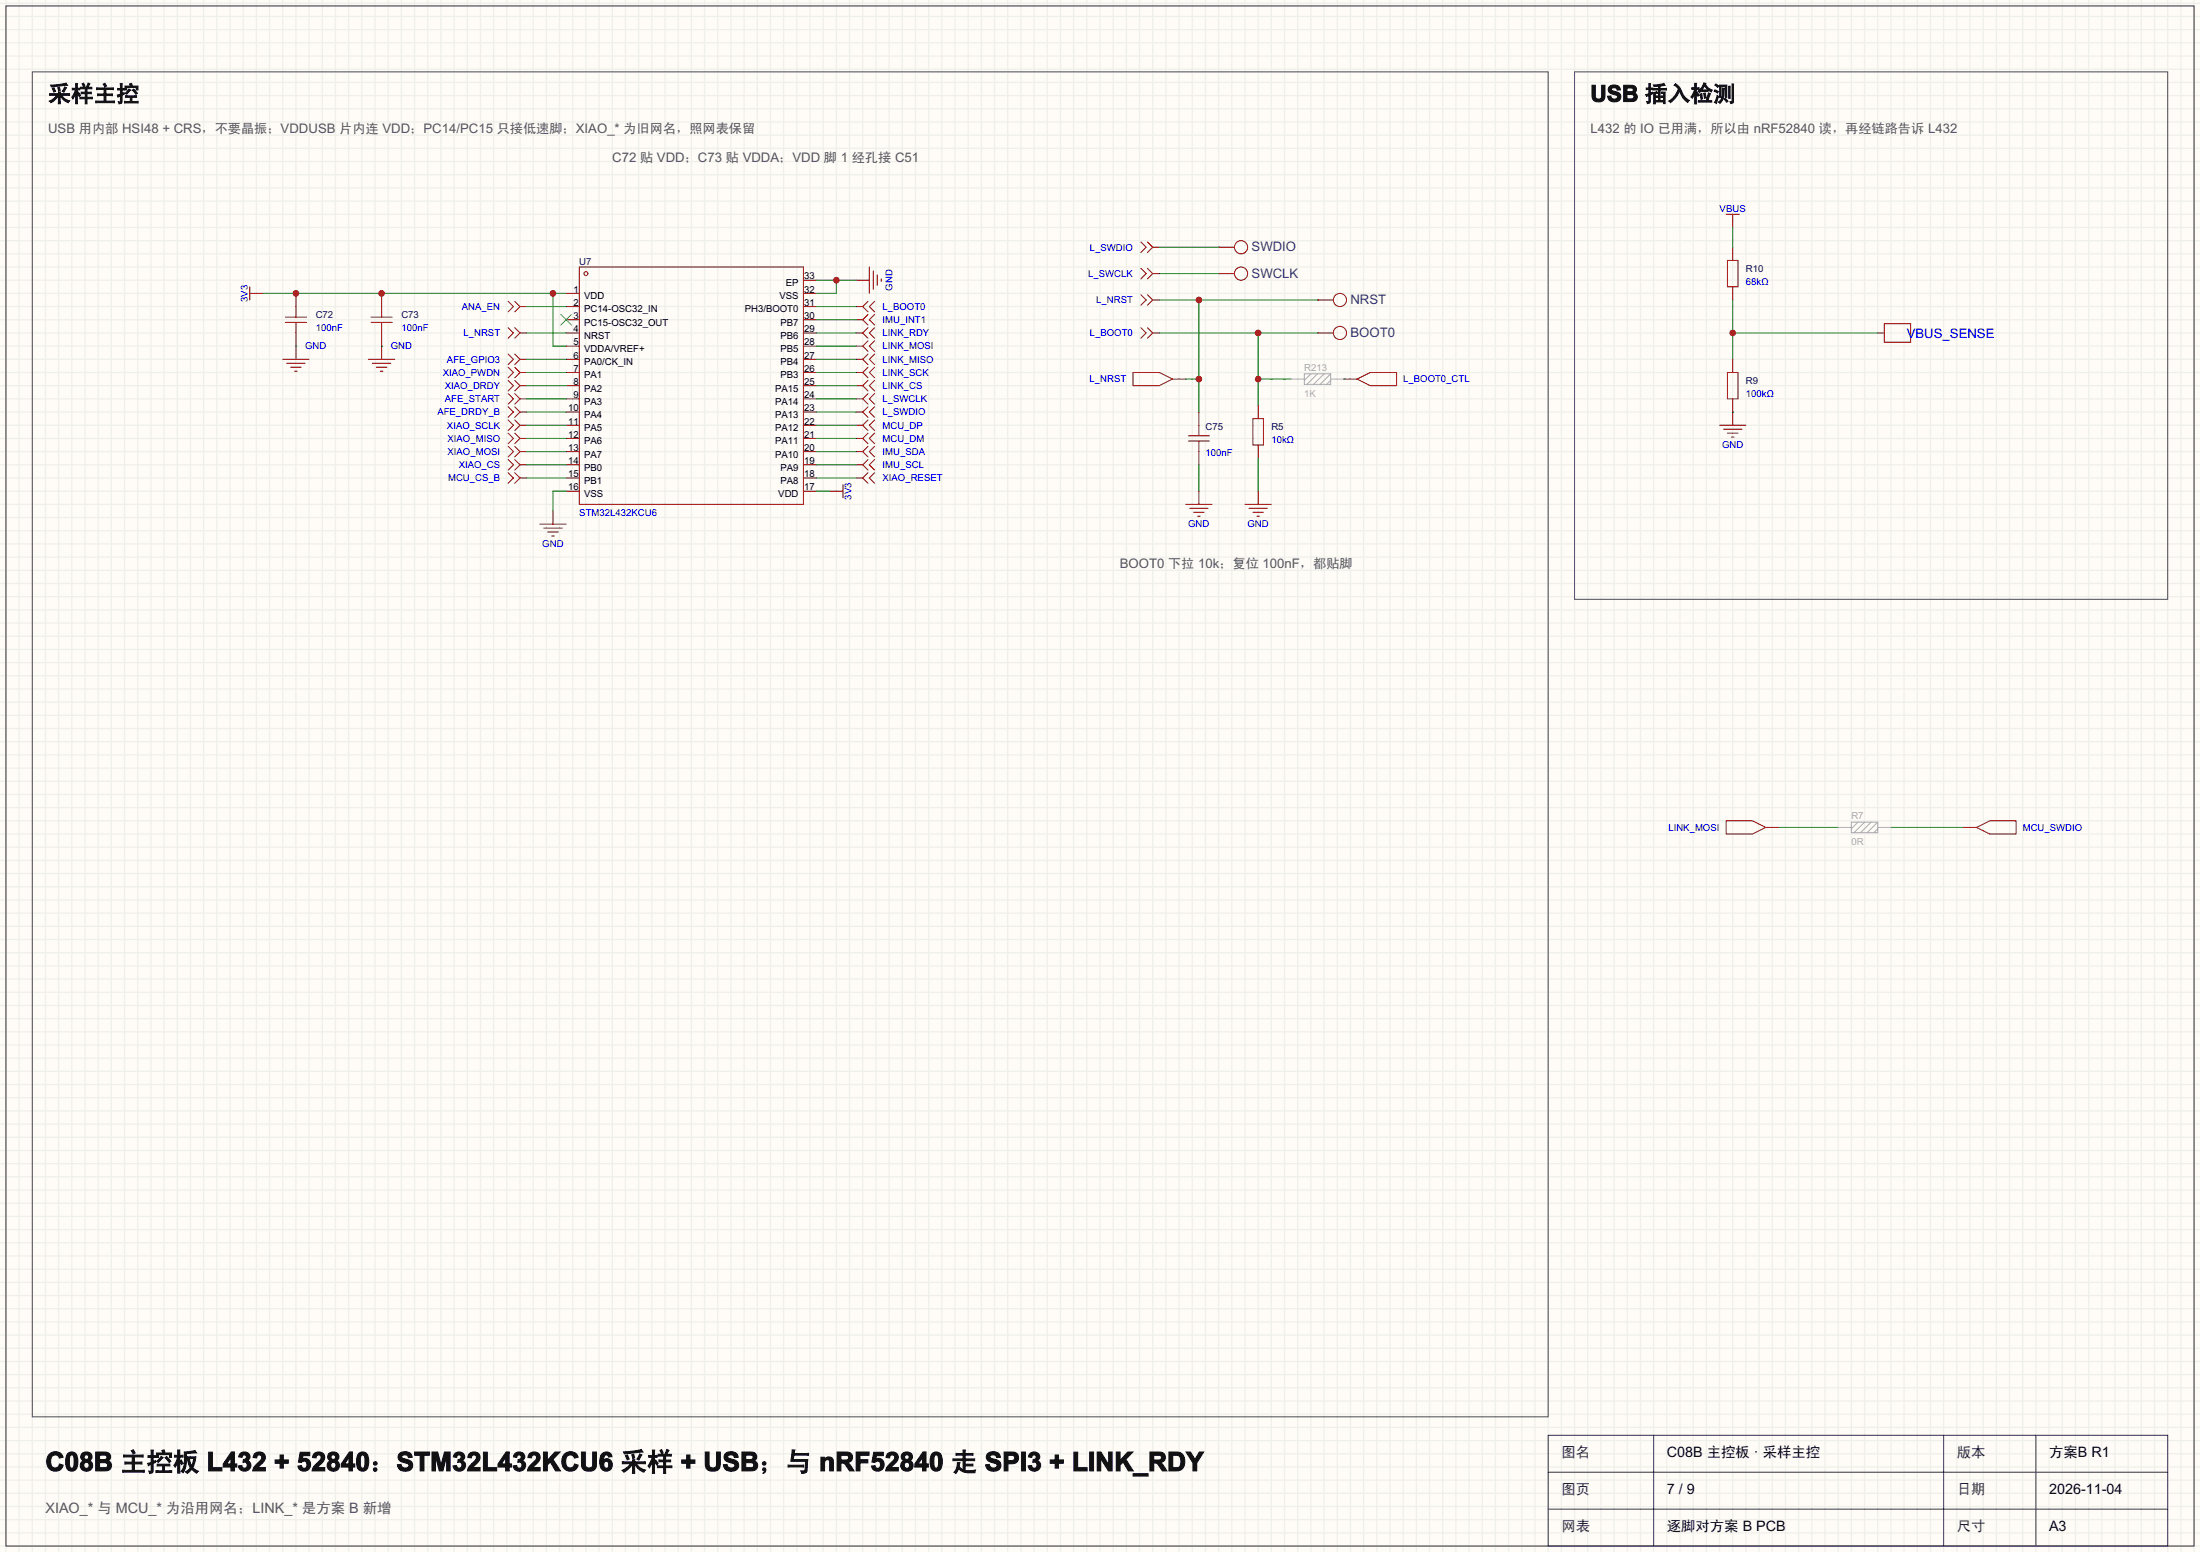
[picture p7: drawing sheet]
<svg xmlns="http://www.w3.org/2000/svg" width="424mm" height="299mm" viewBox="0 0 424 299" stroke-linecap="round" stroke-linejoin="round" font-family="sans-serif">
<path d="M0 0h423.9v299h-423.9z" fill="#fffcf7"/>
<g fill="none" stroke="#f0f0eb" stroke-width=".25">
<path d="M0 .6h423.9M0 3.2h423.9M0 5.7h423.9M0 8.3h423.9M0 10.8h423.9M0 13.3h423.9M0 15.9h423.9M0 18.4h423.9M1.1 0v299M3.7 0v299M6.2 0v299M8.8 0v299"/>
<path d="M11.3 0v299M13.8 0v299M16.4 0v299M18.9 0v299M21.5 0v299M24 0v299M26.5 0v299M29.1 0v299M31.6 0v299M34.2 0v299M36.7 0v299M39.2 0v299"/>
<path d="M41.8 0v299M44.3 0v299M46.9 0v299M49.4 0v299M51.9 0v299M54.5 0v299M57 0v299M59.6 0v299M62.1 0v299M64.6 0v299M67.2 0v299M69.7 0v299"/>
<path d="M72.3 0v299M74.8 0v299M77.3 0v299M79.9 0v299M82.4 0v299M85 0v299M87.5 0v299M90 0v299M92.6 0v299M95.1 0v299M97.7 0v299M100.2 0v299"/>
<path d="M102.7 0v299M105.3 0v299M107.8 0v299M110.4 0v299M112.9 0v299M115.4 0v299M118 0v299M120.5 0v299M123.1 0v299M125.6 0v299M128.1 0v299M130.7 0v299"/>
<path d="M133.2 0v299M135.8 0v299M138.3 0v299M140.8 0v299M143.4 0v299M145.9 0v299M148.5 0v299M151 0v299M153.5 0v299M156.1 0v299M158.6 0v299M161.2 0v299"/>
<path d="M163.7 0v299M166.2 0v299M168.8 0v299M171.3 0v299M173.9 0v299M176.4 0v299M178.9 0v299M181.5 0v299M184 0v299M186.6 0v299M189.1 0v299M191.6 0v299"/>
<path d="M194.2 0v299M196.7 0v299M199.3 0v299M201.8 0v299M204.3 0v299M206.9 0v299M209.4 0v299M212 0v299M214.5 0v299M217 0v299M219.6 0v299M222.1 0v299"/>
<path d="M224.7 0v299M227.2 0v299M229.7 0v299M232.3 0v299M234.8 0v299M237.4 0v299M239.9 0v299M242.4 0v299M245 0v299M247.5 0v299M250.1 0v299M252.6 0v299"/>
<path d="M255.1 0v299M257.7 0v299M260.2 0v299M262.8 0v299M265.3 0v299M267.8 0v299M270.4 0v299M272.9 0v299M275.5 0v299M278 0v299M280.5 0v299M283.1 0v299"/>
<path d="M285.6 0v299M288.2 0v299M290.7 0v299M293.2 0v299M295.8 0v299M298.3 0v299M300.9 0v299M303.4 0v299M305.9 0v299M308.5 0v299M311 0v299M313.6 0v299"/>
<path d="M316.1 0v299M318.6 0v299M321.2 0v299M323.7 0v299M326.3 0v299M328.8 0v299M331.3 0v299M333.9 0v299M336.4 0v299M339 0v299M341.5 0v299M344 0v299"/>
<path d="M346.6 0v299M349.1 0v299M351.7 0v299M354.2 0v299M356.7 0v299M359.3 0v299M361.8 0v299M364.4 0v299M366.9 0v299M369.4 0v299M372 0v299M374.5 0v299"/>
<path d="M377.1 0v299M379.6 0v299M382.1 0v299M384.7 0v299M387.2 0v299M389.8 0v299M392.3 0v299M394.8 0v299M397.4 0v299M399.9 0v299M402.5 0v299M405 0v299"/>
<path d="M407.5 0v299M410.1 0v299M412.6 0v299M415.2 0v299M417.7 0v299M420.2 0v299M422.8 0v299M0 21h423.9M0 23.5h423.9M0 26h423.9M0 28.6h423.9M0 31.1h423.9"/>
<path d="M0 33.7h423.9M0 36.2h423.9M0 38.7h423.9M0 41.3h423.9M0 43.8h423.9M0 46.4h423.9M0 48.9h423.9M0 51.4h423.9M0 54h423.9M0 56.5h423.9M0 59.1h423.9M0 61.6h423.9"/>
<path d="M0 64.1h423.9M0 66.7h423.9M0 69.2h423.9M0 71.8h423.9M0 74.3h423.9M0 76.8h423.9M0 79.4h423.9M0 81.9h423.9M0 84.5h423.9M0 87h423.9M0 89.5h423.9M0 92.1h423.9"/>
<path d="M0 94.6h423.9M0 97.2h423.9M0 99.7h423.9M0 102.2h423.9M0 104.8h423.9M0 107.3h423.9M0 109.9h423.9M0 112.4h423.9M0 114.9h423.9M0 117.5h423.9M0 120h423.9M0 122.6h423.9"/>
<path d="M0 125.1h423.9M0 127.6h423.9M0 130.2h423.9M0 132.7h423.9M0 135.3h423.9M0 137.8h423.9M0 140.3h423.9M0 142.9h423.9M0 145.4h423.9M0 148h423.9M0 150.5h423.9M0 153h423.9"/>
<path d="M0 155.6h423.9M0 158.1h423.9M0 160.7h423.9M0 163.2h423.9M0 165.7h423.9M0 168.3h423.9M0 170.8h423.9M0 173.4h423.9M0 175.9h423.9M0 178.4h423.9M0 181h423.9M0 183.5h423.9"/>
<path d="M0 186.1h423.9M0 188.6h423.9M0 191.1h423.9M0 193.7h423.9M0 196.2h423.9M0 198.8h423.9M0 201.3h423.9M0 203.8h423.9M0 206.4h423.9M0 208.9h423.9M0 211.5h423.9M0 214h423.9"/>
<path d="M0 216.5h423.9M0 219.1h423.9M0 221.6h423.9M0 224.2h423.9M0 226.7h423.9M0 229.2h423.9M0 231.8h423.9M0 234.3h423.9M0 236.9h423.9M0 239.4h423.9M0 241.9h423.9M0 244.5h423.9"/>
<path d="M0 247h423.9M0 249.6h423.9M0 252.1h423.9M0 254.6h423.9M0 257.2h423.9M0 259.7h423.9M0 262.3h423.9M0 264.8h423.9M0 267.3h423.9M0 269.9h423.9M0 272.4h423.9M0 275h423.9"/>
<path d="M0 277.5h423.9M0 280h423.9M0 282.6h423.9M0 285.1h423.9M0 287.7h423.9M0 290.2h423.9M0 292.7h423.9M0 295.3h423.9M0 297.8h423.9"/>
</g>
<g fill="none" stroke="#a10000" stroke-width=".19">
<path d="M234.8 47.6h3.1M234.8 52.7h3.1M253.9 57.8h3M253.9 64.1h3M363.1 62.4h5.1v3.5h-5.1z"/>
<circle cx="239.1" cy="52.7" r="1.27"/>
<circle cx="239.1" cy="47.6" r="1.27"/>
<circle cx="258.2" cy="57.8" r="1.27"/>
<circle cx="258.2" cy="64.1" r="1.27"/>
</g>
<path d="M234.8 47.6h.1M234.8 52.7h.1M253.9 57.8h.1M253.9 64.1h.1M361.8 64.1h1.3" fill="none" stroke="#870000" stroke-width=".19"/>
<path d="M50.7 56.5h58.4M106.6 56.5v10.2h2.5" fill="none" stroke="#008700" stroke-width=".19"/>
<circle cx="106.6" cy="56.5" r=".63" fill="#c00"/>
<path d="M223.4 47.6h11.4M223.4 52.7h11.4M223.4 57.8h30.5M231 57.8v21.6M228.5 73h2.5" fill="none" stroke="#008700" stroke-width=".19"/>
<g fill="#c00">
<circle cx="231" cy="57.8" r=".63"/>
<circle cx="231" cy="73" r=".63"/>
</g>
<path d="M223.4 64.1h30.5M242.4 64.1v14M242.4 73h6.4" fill="none" stroke="#008700" stroke-width=".19"/>
<g fill="#c00">
<circle cx="242.4" cy="64.1" r=".63"/>
<circle cx="242.4" cy="73" r=".63"/>
</g>
<path d="M333.9 57.8v11.4M333.9 64.1h27.9" fill="none" stroke="#008700" stroke-width=".19"/>
<circle cx="333.9" cy="64.1" r=".63" fill="#c00"/>
<path d="M242.4 88.3v6.3M342.8 159.4h11.4M364.4 159.4h13.9" fill="none" stroke="#008700" stroke-width=".19"/>
<path d="M1.1 1.1h421.7v296.7h-421.7zM298.3 276.5h119.4v21.3h-119.4zM318.6 276.5v21.3M374.5 276.5v21.3M392.3 276.5v21.3M298.3 283.6h119.4M298.3 290.7h119.4" fill="none" stroke="#333" stroke-width=".19"/>
<path d="M6.2 13.8h292.1v259.1h-292.1zM303.4 13.8h114.3v101.6h-114.3z" fill="none" stroke="#4a4a4a" stroke-width=".19"/>
<path d="M57 56.5v2.6M57 64.1v2.6M225.9 73h2.6M259 73h2.5M340.2 159.4h2.6M378.3 159.4h2.6" fill="none" stroke="#870000" stroke-width=".19"/>
<path d="M218.3 71.8h5.1l2.5 1.2-2.5 1.3h-5.1zM261.5 73l2.5-1.2h5.1v2.5h-5.1zM332.6 158.1h5.1l2.5 1.3-2.5 1.3h-5.1zM380.9 159.4l2.5-1.3h5.1v2.6h-5.1z" fill="none" stroke="#a10000" stroke-width=".19"/>
<circle cx="57" cy="56.5" r=".63" fill="#c00"/>
<path d="M57 59.1v2M54.5 69.2h5.1M55 62.1h4.1M55 61.1h4.1M55.2 70h3.6M56 70.7h2M56.8 71.5h.5M57 62.1v2" fill="none" stroke="#a10000" stroke-width=".19"/>
<path d="M73.5 56.5v2.6M57 66.7v2.5M73.5 64.1v2.6" fill="none" stroke="#870000" stroke-width=".19"/>
<path d="M57 66.7h.1" fill="none" stroke="#008700" stroke-width=".19"/>
<circle cx="73.5" cy="56.5" r=".63" fill="#c00"/>
<g fill="none" stroke="#a10000" stroke-width=".19">
<path d="M73.5 59.1v2M97.9 58l1 1.1-1 1M99.2 58l1 1.1-1 1M111.6 51.4h43.2v45.8h-43.2zM167.3 58l-1.1 1.1 1.1 1M167.5 51.4v5.1M168.3 52.2v3.6M168.5 58l-1 1.1 1 1M169 53v2M169.8 53.7v.5M219.8 56.8l1.1 1-1.1 1M219.8 46.6l1.1 1-1.1 1"/>
<path d="M219.8 51.7l1.1 1-1.1 1M221.1 56.8l1 1-1 1M221.1 46.6l1 1-1 1M221.1 51.7l1 1-1 1M71 69.2h5.1M71.5 62.1h4.1M71.5 61.1h4.1M71.8 70h3.5M72.5 70.7h2M73.3 71.5h.5M73.5 62.1v2M97.9 63.1l1 1-1 1.1"/>
<path d="M97.9 70.7l1 1.1-1 1M97.9 68.2l1 1-1 1M97.9 73.3l1 1-1 1M97.9 75.8l1 1-1 1.1M97.9 78.4l1 1-1 1M99.2 63.1l1 1-1 1.1M99.2 70.7l1 1.1-1 1M99.2 68.2l1 1-1 1M99.2 73.3l1 1-1 1M99.2 75.8l1 1-1 1.1M99.2 78.4l1 1-1 1M167.3 78.4l-1.1 1 1.1 1"/>
<path d="M167.3 75.8l-1.1 1 1.1 1.1M167.3 73.3l-1.1 1 1.1 1M167.3 70.7l-1.1 1.1 1.1 1M167.3 68.2l-1.1 1 1.1 1M167.3 65.7l-1.1 1 1.1 1M167.3 63.1l-1.1 1 1.1 1.1M167.3 60.6l-1.1 1 1.1 1M168.5 78.4l-1 1 1 1M168.5 75.8l-1 1 1 1.1M168.5 73.3l-1 1 1 1M168.5 70.7l-1 1.1 1 1M168.5 68.2l-1 1 1 1"/>
<path d="M168.5 65.7l-1 1 1 1M168.5 63.1l-1 1 1 1.1M168.5 60.6l-1 1 1 1M219.8 63.1l1.1 1-1.1 1.1M221.1 63.1l1 1-1 1.1M97.9 80.9l1 1-1 1M97.9 83.4l1 1.1-1 1M97.9 86l1 1-1 1M97.9 88.5l1 1-1 1.1M97.9 91.1l1 1-1 1M99.2 80.9l1 1-1 1M99.2 83.4l1 1.1-1 1"/>
<path d="M99.2 86l1 1-1 1M99.2 88.5l1 1-1 1.1M99.2 91.1l1 1-1 1M167.3 91.1l-1.1 1 1.1 1M167.3 88.5l-1.1 1 1.1 1.1M167.3 86l-1.1 1 1.1 1M167.3 83.4l-1.1 1.1 1.1 1M167.3 80.9l-1.1 1 1.1 1M168.5 91.1l-1 1 1 1M168.5 88.5l-1 1 1 1.1M168.5 86l-1 1 1 1M168.5 83.4l-1 1.1 1 1"/>
<path d="M168.5 80.9l-1 1 1 1M228.5 97.2h5.1M229 85h4M229 83.9h4M229.2 97.9h3.6M230 98.7h2M230.8 99.4h.5M231 81.9v2M231 85v2M239.9 97.2h5.1M240.7 97.9h3.5M241.4 80.6h2.1v5.1h-2.1z"/>
<path d="M241.4 98.7h2.1M242.2 99.4h.5M104 101h5.1M104.8 101.7h3.5M105.5 102.5h2.1M106.3 103.3h.5"/>
<circle cx="112.9" cy="52.7" r=".38"/>
</g>
<g fill="none" stroke="#870000" stroke-width=".19">
<path d="M100.2 59.1h1.3M109.1 56.5h2.5M109.1 59.1h2.5M154.8 56.5h2.6M154.8 59.1h2.6M154.8 54h2.6M165 59.1h1.2M165 54h2.5M222.1 57.8h1.3M222.1 47.6h1.3M222.1 52.7h1.3M73.5 66.7v2.5"/>
<path d="M100.2 64.1h1.3M100.2 69.2h1.3M100.2 71.8h1.3M100.2 74.3h1.3M100.2 76.8h1.3M100.2 79.4h1.3M109.1 61.6h2.5M109.1 64.1h2.5M109.1 66.7h2.5M109.1 69.2h2.5M109.1 71.8h2.5M109.1 74.3h2.5"/>
<path d="M109.1 76.8h2.5M109.1 79.4h2.5M154.8 61.6h2.6M154.8 64.1h2.6M154.8 66.7h2.6M154.8 69.2h2.6M154.8 71.8h2.6M154.8 74.3h2.6M154.8 76.8h2.6M154.8 79.4h2.6M165 61.6h1.2M165 64.1h1.2"/>
<path d="M165 66.7h1.2M165 69.2h1.2M165 71.8h1.2M165 74.3h1.2M165 76.8h1.2M165 79.4h1.2M222.1 64.1h1.3M231 79.4v2.5M242.4 78.1v2.5M100.2 81.9h1.3M100.2 84.5h1.3M100.2 87h1.3"/>
<path d="M100.2 89.5h1.3M100.2 92.1h1.3M106.6 98.4v2.6M109.1 81.9h2.5M109.1 84.5h2.5M109.1 87h2.5M109.1 89.5h2.5M109.1 92.1h2.5M109.1 94.6h2.5M154.8 81.9h2.6M154.8 84.5h2.6M154.8 87h2.6"/>
<path d="M154.8 89.5h2.6M154.8 92.1h2.6M154.8 94.6h2.6M165 81.9h1.2M165 84.5h1.2M165 87h1.2M165 89.5h1.2M165 92.1h1.2M231 87v2.5M231 94.6v2.6M242.4 85.7v2.6M242.4 94.6v2.6"/>
</g>
<g fill="none" stroke="#008700" stroke-width=".19">
<path d="M101.5 59.1h7.6M157.4 59.1h7.6M157.4 54h7.6M161.2 54v2.5h-3.8M73.5 66.7h.1M101.5 64.1h7.6M101.5 71.8h7.6M101.5 74.3h7.6M101.5 76.8h7.6M101.5 79.4h7.6M101.5 69.2h7.6M157.4 64.1h7.6"/>
<path d="M157.4 71.8h7.6M157.4 74.3h7.6M157.4 76.8h7.6M157.4 79.4h7.6M157.4 69.2h7.6M157.4 66.7h7.6M157.4 61.6h7.6M259 73h.1M101.5 81.9h7.6M101.5 84.5h7.6M101.5 87h7.6M101.5 89.5h7.6"/>
<path d="M101.5 92.1h7.6M157.4 81.9h7.6M157.4 84.5h7.6M157.4 87h7.6M157.4 89.5h7.6M157.4 92.1h7.6M231 89.5v5.1"/>
</g>
<path d="M248.8 73h2.5M251.3 72h5.1v2h-5.1zM252.6 72l-1.3 1.3M253.9 72l-2.1 2M255.1 72l-2 2M256.4 72l-2 2M256.4 73.3l-.7 .7M256.4 73h2.6" fill="none" stroke="#ababab" stroke-width=".19"/>
<path d="M108.1 60.6l2 2M110.1 60.6l-2 2" fill="none" stroke="#3c3" stroke-width=".19"/>
<circle cx="161.2" cy="54" r=".63" fill="#c00"/>
<path d="M49.4 56.5h1.3M333.9 42.5v1.3M333.9 47.6v2.6M333.9 55.2v2.6M333.9 69.2v2.6M333.9 76.8v5.1M159.9 94.6h1.3" fill="none" stroke="#870000" stroke-width=".19"/>
<path d="M48.1 55.2v2.6M48.1 56.5h1.3M332.6 41.3h2.6M332.9 50.2h2v5h-2zM333.9 41.3v1.2M332.9 71.8h2v5h-2zM161.2 94.6h1.2M162.4 93.3v2.6M331.3 81.9h5.1M332.1 82.7h3.6M332.9 83.4h2M333.6 84.2h.5" fill="none" stroke="#a10000" stroke-width=".19"/>
<path d="M333.9 43.8v3.8M333.9 79.4h.1M109.1 94.6h-2.5v3.8M157.4 94.6h2.5" fill="none" stroke="#008700" stroke-width=".19"/>
<path d="M354.2 159.4h2.5M356.7 158.4h5.1v2h-5.1zM358 158.4l-1.3 1.2M359.3 158.4l-2 2M360.6 158.4l-2.1 2M361.8 158.4l-2 2M361.8 159.6l-.7 .8M361.8 159.4h2.6" fill="none" stroke="#ababab" stroke-width=".19"/>
<g font-size="5.1" fill="#111">
<text x="8.8" y="283.3">C</text>
<text x="12.4" y="283.3">0</text>
<text x="15.3" y="283.3">8B</text>
<text x="23.2" y="283.3">主控板</text>
<text x="39.8" y="283.3">L</text>
<text x="42.9" y="283.3">4</text>
<text x="45.7" y="283.3">32</text>
<text x="52.8" y="283.3">+</text>
<text x="57.2" y="283.3">5</text>
<text x="60" y="283.3">2</text>
<text x="62.8" y="283.3">8</text>
<text x="65.7" y="283.3">4</text>
<text x="68.5" y="283.3">0：ST</text>
<text x="82.9" y="283.3">M32</text>
<text x="92.8" y="283.3">L</text>
<text x="95.9" y="283.3">4</text>
<text x="98.7" y="283.3">3</text>
<text x="101.5" y="283.3">2K</text>
<text x="108" y="283.3">C</text>
<text x="111.7" y="283.3">U6</text>
<text x="119.6" y="283.3">采样</text>
<text x="131.2" y="283.3">+</text>
<text x="135.5" y="283.3">U</text>
<text x="139.2" y="283.3">SB</text>
<text x="146.3" y="283.3">；</text>
<text x="151.3" y="283.3">与</text>
<text x="157.8" y="283.3">nR</text>
<text x="164.6" y="283.3">F</text>
<text x="167.7" y="283.3">5284</text>
<text x="179" y="283.3">0</text>
<text x="183.2" y="283.3">走</text>
<text x="189.7" y="283.3">S</text>
<text x="193.1" y="283.3">PI</text>
<text x="197.9" y="283.3">3</text>
<text x="202.2" y="283.3">+</text>
<text x="206.5" y="283.3">L</text>
<text x="209.6" y="283.3">IN</text>
<text x="214.7" y="283.3">K</text>
<text x="218.4" y="283.3">_R</text>
<text x="224.9" y="283.3">D</text>
<text x="228.6" y="283.3">Y</text>
</g>
<g font-size="4.4" fill="#111">
<text x="9.3" y="19.6">采样主控</text>
<text x="306.5" y="19.6">U</text>
<text x="309.6" y="19.6">SB</text>
<text x="316.9" y="19.6">插</text>
<text x="321.3" y="19.6">入检</text>
<text x="330.1" y="19.6">测</text>
</g>
<g font-size="2.8" fill="#333">
<text x="300.9" y="280.8">图名</text>
<text x="377.1" y="280.8">版本</text>
<text x="300.9" y="287.9">图页</text>
<text x="377.1" y="287.9">日期</text>
<text x="300.9" y="295">网表</text>
<text x="377.1" y="295">尺寸</text>
</g>
<g font-size="2.8" fill="#111">
<text x="321.2" y="280.8">C08</text>
<text x="326.3" y="280.8">B</text>
<text x="328.9" y="280.8">主</text>
<text x="331.7" y="280.8">控</text>
<text x="334.4" y="280.8">板</text>
<text x="338" y="280.8">·</text>
<text x="339.7" y="280.8">采样主控</text>
<text x="394.8" y="280.8">方</text>
<text x="397.6" y="280.8">案</text>
<text x="400.4" y="280.8">B</text>
<text x="403" y="280.8">R</text>
<text x="405" y="280.8">1</text>
<text x="321.2" y="287.9">7 / 9</text>
<text x="394.8" y="287.9">2026-11-04</text>
<text x="321.2" y="295">逐</text>
<text x="324" y="295">脚</text>
<text x="326.7" y="295">对</text>
<text x="329.5" y="295">方案 B PC</text>
<text x="342.3" y="295">B</text>
<text x="394.8" y="295">A3</text>
</g>
<g font-size="2.8" fill="#555">
<text x="8.8" y="291.4">XI</text>
<text x="11.4" y="291.4">AO_</text>
<text x="16.9" y="291.4">* 与</text>
<text x="22.3" y="291.4">M</text>
<text x="24.6" y="291.4">C</text>
<text x="26.6" y="291.4">U_*</text>
<text x="32" y="291.4">为</text>
<text x="34.8" y="291.4">沿用网名；L</text>
<text x="50.2" y="291.4">INK</text>
<text x="54.8" y="291.4">_*</text>
<text x="58.2" y="291.4">是方案</text>
<text x="67.3" y="291.4">B</text>
<text x="69.9" y="291.4">新</text>
<text x="72.7" y="291.4">增</text>
</g>
<g font-size="2.5" fill="#555">
<text x="9.3" y="25.5">USB</text>
<text x="15.2" y="25.5">用内部 HS</text>
<text x="27.1" y="25.5">I4</text>
<text x="29.2" y="25.5">8 + CR</text>
<text x="37.1" y="25.5">S，不要晶振；VD</text>
<text x="57.6" y="25.5">DUSB</text>
<text x="65.4" y="25.5">片</text>
<text x="67.9" y="25.5">内</text>
<text x="70.5" y="25.5">连</text>
<text x="73.7" y="25.5">V</text>
<text x="75.4" y="25.5">DD；PC</text>
<text x="85.1" y="25.5">14</text>
<text x="88" y="25.5">/P</text>
<text x="90.4" y="25.5">C15</text>
<text x="95.7" y="25.5">只</text>
<text x="98.3" y="25.5">接</text>
<text x="100.8" y="25.5">低</text>
<text x="103.3" y="25.5">速</text>
<text x="105.9" y="25.5">脚</text>
<text x="108.4" y="25.5">；</text>
<text x="111" y="25.5">XI</text>
<text x="113.4" y="25.5">AO_</text>
<text x="118.4" y="25.5">* 为旧网名，照网表保留</text>
<text x="306.5" y="25.5">L432 的 I</text>
<text x="316.8" y="25.5">O</text>
<text x="319.4" y="25.5">已用满，所以由 n</text>
<text x="339.3" y="25.5">RF5</text>
<text x="344.1" y="25.5">28</text>
<text x="347" y="25.5">40</text>
<text x="350.5" y="25.5">读，再经链路告诉 L432</text>
<text x="118" y="31.1">C7</text>
<text x="121.2" y="31.1">2</text>
<text x="123.3" y="31.1">贴</text>
<text x="126.6" y="31.1">V</text>
<text x="128.3" y="31.1">DD；C</text>
<text x="136.3" y="31.1">73 贴 VD</text>
<text x="146.6" y="31.1">D</text>
<text x="148.5" y="31.1">A；VD</text>
<text x="156.2" y="31.1">D</text>
<text x="158.8" y="31.1">脚</text>
<text x="162" y="31.1">1</text>
<text x="164.1" y="31.1">经</text>
<text x="166.7" y="31.1">孔</text>
<text x="169.2" y="31.1">接</text>
<text x="172.5" y="31.1">C</text>
<text x="174.3" y="31.1">51</text>
<text x="215.8" y="109.3">B</text>
<text x="217.5" y="109.3">OOT0</text>
<text x="225.1" y="109.3">下</text>
<text x="227.6" y="109.3">拉</text>
<text x="230.9" y="109.3">1</text>
<text x="232.3" y="109.3">0k</text>
<text x="235" y="109.3">；</text>
<text x="237.5" y="109.3">复</text>
<text x="240" y="109.3">位</text>
<text x="243.3" y="109.3">100</text>
<text x="247.5" y="109.3">nF</text>
<text x="250.5" y="109.3">，</text>
<text x="253" y="109.3">都</text>
<text x="255.6" y="109.3">贴</text>
<text x="258.1" y="109.3">脚</text>
</g>
<g font-size="2.5" fill="#1d3f9a">
<text x="241.2" y="48.4">SWDIO</text>
<text x="241.2" y="53.5">SWCLK</text>
<text x="260.2" y="58.5">NRST</text>
<text x="260.2" y="64.9">BOOT0</text>
</g>
<text font-size="2.5" fill="#00f" x="367.4" y="65">VBUS_SENSE</text>
<g font-size="1.8" fill="#00f">
<text x="331.4" y="40.9">VBUS</text>
<text x="209.7" y="53.4">L_SWCLK</text>
<text x="210" y="48.3">L_SWDIO</text>
<text x="47.8" y="58.2" transform="rotate(-90 47.8 58.2)">3V3</text>
<text x="89" y="59.7">ANA_EN</text>
<text x="170.1" y="59.7">L_BOOT0</text>
<text x="172" y="56" transform="rotate(-90 172 56)">GND</text>
<text x="211.2" y="58.4">L_NRST</text>
<text x="336.4" y="54.9">68kΩ</text>
<text x="60.8" y="63.8">100nF</text>
<text x="77.3" y="63.8">100nF</text>
<text x="89.3" y="64.8">L_NRST</text>
<text x="170.1" y="64.8">LINK_RDY</text>
<text x="170.1" y="62.2">IMU_INT1</text>
<text x="210" y="64.8">L_BOOT0</text>
<text x="58.8" y="67.3">GND</text>
<text x="75.3" y="67.3">GND</text>
<text x="86.1" y="69.9">AFE_GPIO3</text>
<text x="170.1" y="69.9">LINK_MISO</text>
<text x="170.1" y="67.3">LINK_MOSI</text>
<text x="85.3" y="72.4">XIAO_PWDN</text>
<text x="85.7" y="74.9">XIAO_DRDY</text>
<text x="85.7" y="77.5">AFE_START</text>
<text x="170.1" y="77.5">L_SWCLK</text>
<text x="170.1" y="74.9">LINK_CS</text>
<text x="170.1" y="72.4">LINK_SCK</text>
<text x="210" y="73.7">L_NRST</text>
<text x="270.4" y="73.7">L_BOOT0_CTL</text>
<text x="336.4" y="76.5">100kΩ</text>
<text x="84.3" y="80">AFE_DRDY_B</text>
<text x="86.1" y="82.6">XIAO_SCLK</text>
<text x="170.1" y="82.6">MCU_DP</text>
<text x="170.1" y="80">L_SWDIO</text>
<text x="86.2" y="85.1">XIAO_MISO</text>
<text x="86.2" y="87.6">XIAO_MOSI</text>
<text x="170.1" y="87.6">IMU_SDA</text>
<text x="170.1" y="85.1">MCU_DM</text>
<text x="232.3" y="87.9">100nF</text>
<text x="245" y="85.4">10kΩ</text>
<text x="331.8" y="86.4">GND</text>
<text x="86.3" y="92.7">MCU_CS_B</text>
<text x="88.4" y="90.2">XIAO_CS</text>
<text x="170.1" y="92.7">XIAO_RESET</text>
<text x="170.1" y="90.2">IMU_SCL</text>
<text x="111.6" y="99.3">STM32L432KCU6</text>
<text x="164.1" y="96.3" transform="rotate(-90 164.1 96.3)">3V3</text>
<text x="229" y="101.6">GND</text>
<text x="240.4" y="101.6">GND</text>
<text x="104.5" y="105.4">GND</text>
<text x="321.5" y="160">LINK_MOSI</text>
<text x="389.8" y="160">MCU_SWDIO</text>
</g>
<g font-size="1.8" fill="#000080">
<text x="111.6" y="51.1">U7</text>
<text x="336.4" y="52.3">R10</text>
<text x="60.8" y="61.2">C72</text>
<text x="77.3" y="61.2">C73</text>
<text x="336.4" y="73.9">R9</text>
<text x="232.3" y="82.8">C75</text>
<text x="245" y="82.8">R5</text>
</g>
<g font-size="1.8">
<text x="154.9" y="53.8">33</text>
<text x="110.5" y="56.4">1</text>
<text x="110.5" y="58.9">2</text>
<text x="112.6" y="57.6">VDD</text>
<text x="150.2" y="57.6">VSS</text>
<text x="151.4" y="55.1">EP</text>
<text x="154.9" y="58.9">31</text>
<text x="154.9" y="56.4">32</text>
<text x="110.5" y="61.5">3</text>
<text x="110.5" y="64">4</text>
<text x="112.6" y="60.2">PC14-OSC32_IN</text>
<text x="112.6" y="62.7">PC15-OSC32_OUT</text>
<text x="112.6" y="65.3">NRST</text>
<text x="143.5" y="60.2">PH3/BOOT0</text>
<text x="150.4" y="65.3">PB6</text>
<text x="150.4" y="62.7">PB7</text>
<text x="154.9" y="64">29</text>
<text x="154.9" y="61.5">30</text>
<text x="110.5" y="66.5">5</text>
<text x="110.5" y="69.1">6</text>
<text x="110.5" y="71.6">7</text>
<text x="112.6" y="67.8">VDDA/VREF+</text>
<text x="112.6" y="70.3">PA0/CK_IN</text>
<text x="150.4" y="70.3">PB4</text>
<text x="150.4" y="67.8">PB5</text>
<text x="154.9" y="71.6">26</text>
<text x="154.9" y="69.1">27</text>
<text x="154.9" y="66.5">28</text>
<text x="110.5" y="74.2">8</text>
<text x="110.5" y="76.7">9</text>
<text x="112.6" y="72.9">PA1</text>
<text x="112.6" y="75.4">PA2</text>
<text x="112.6" y="78">PA3</text>
<text x="149.4" y="78">PA14</text>
<text x="149.4" y="75.4">PA15</text>
<text x="150.4" y="72.9">PB3</text>
<text x="154.9" y="76.7">24</text>
<text x="154.9" y="74.2">25</text>
<text x="109.5" y="79.2">10</text>
<text x="109.5" y="81.8">11</text>
<text x="112.6" y="80.5">PA4</text>
<text x="112.6" y="83">PA5</text>
<text x="149.4" y="83">PA12</text>
<text x="149.4" y="80.5">PA13</text>
<text x="154.9" y="81.8">22</text>
<text x="154.9" y="79.2">23</text>
<text x="109.5" y="84.3">12</text>
<text x="109.5" y="86.9">13</text>
<text x="109.5" y="89.4">14</text>
<text x="112.6" y="85.6">PA6</text>
<text x="112.6" y="88.1">PA7</text>
<text x="149.4" y="88.1">PA10</text>
<text x="149.4" y="85.6">PA11</text>
<text x="154.9" y="89.4">19</text>
<text x="154.9" y="86.9">20</text>
<text x="154.9" y="84.3">21</text>
<text x="109.5" y="91.9">15</text>
<text x="109.5" y="94.5">16</text>
<text x="112.6" y="90.7">PB0</text>
<text x="112.6" y="93.2">PB1</text>
<text x="112.6" y="95.7">VSS</text>
<text x="150" y="95.7">VDD</text>
<text x="150.4" y="93.2">PA8</text>
<text x="150.4" y="90.7">PA9</text>
<text x="154.9" y="94.5">17</text>
<text x="154.9" y="91.9">18</text>
</g>
<g font-size="1.8" fill="#ababab">
<text x="251.3" y="71.4">R213</text>
<text x="251.3" y="76.5">1K</text>
<text x="356.7" y="157.7">R7</text>
<text x="356.7" y="162.8">0R</text>
</g>
</svg>
